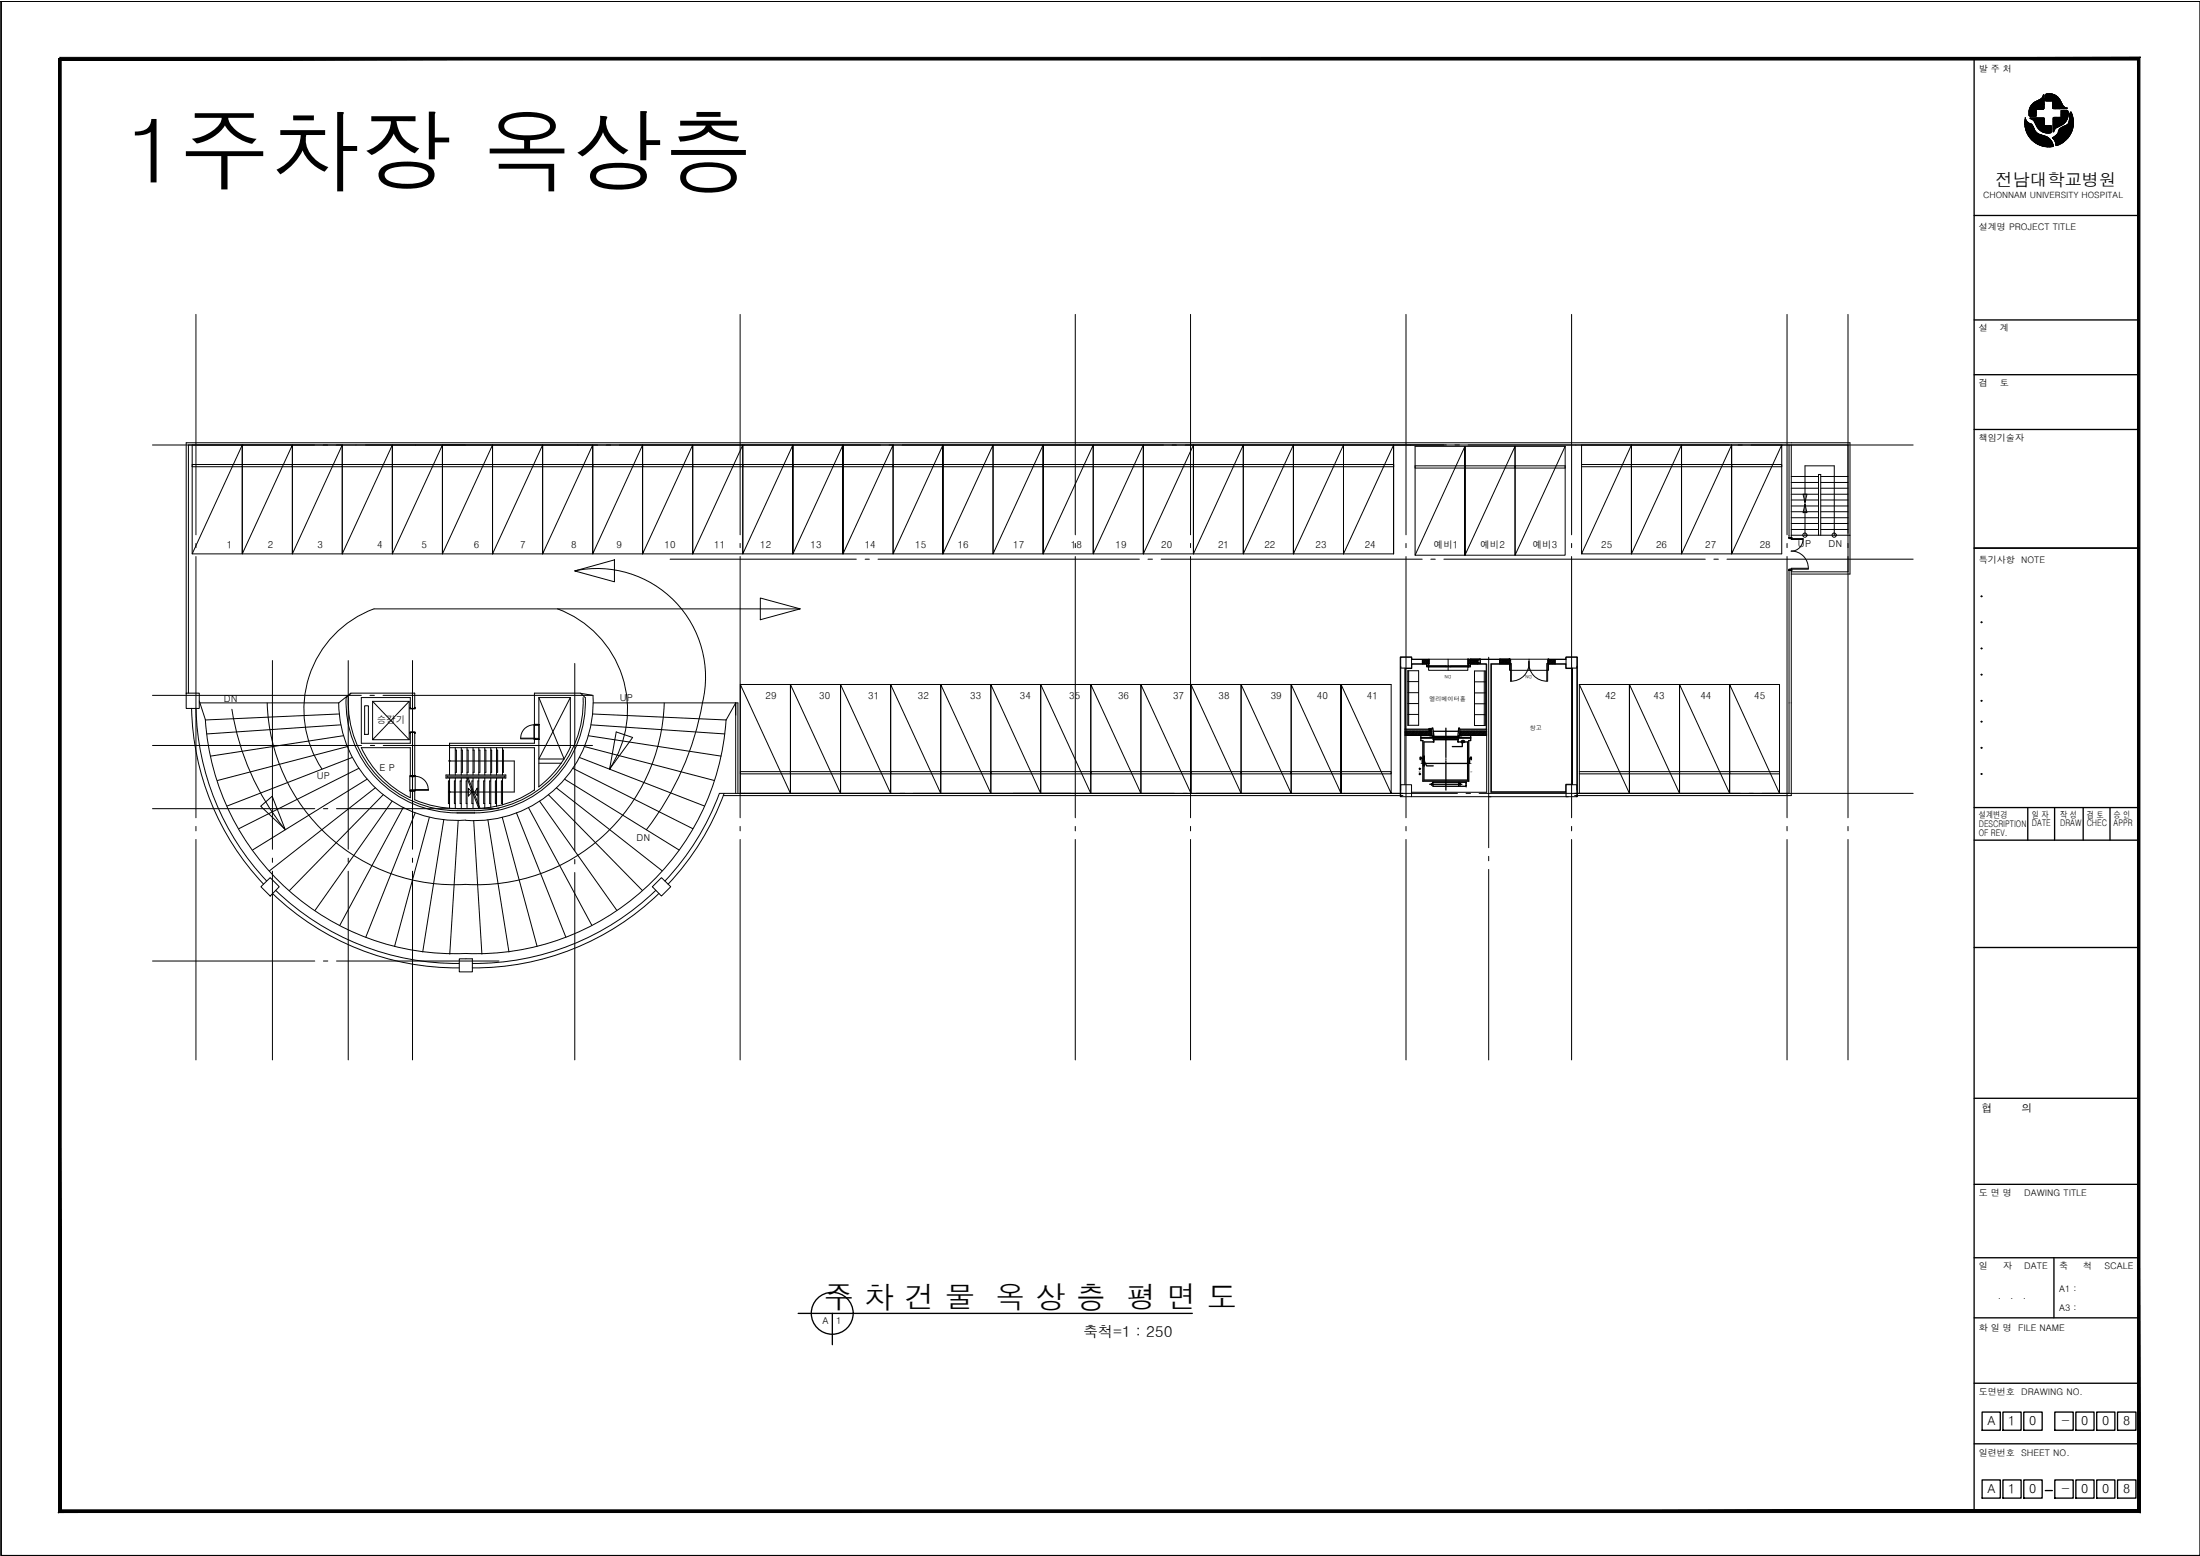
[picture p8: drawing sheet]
<svg xmlns="http://www.w3.org/2000/svg" width="420mm" height="297mm" viewBox="0 0 420 297" stroke-linecap="round" stroke-linejoin="round" font-family="sans-serif">
<g fill="none" stroke="#000" stroke-width=".19">
<path d="M341.7 84.9v17.7M342.1 84.9v17.7M342.1 99.9h5.2M342.1 98.8h5.2M342.1 97.7h5.2M342.1 96.6h5.2M342.1 95.4h5.2M342.1 94.3h5.2M342.1 93.2h5.2M342.1 92.1h5.2M342.1 91h5.2M344.3 94.3h.8l-.4 1.6z"/>
<path d="M344.7 96.3l.4 1.6h-.8zM347.7 99.9h5.2M347.7 98.8h5.2M347.7 97.7h5.2M347.7 96.6h5.2M347.7 95.4h5.2M347.7 94.3h5.2M347.7 93.2h5.2M347.7 92.1h5.2M347.7 91h5.2M71.4 116.2a20.5 20.5 0 0 0-9.9 30.6M106.5 116.2a20.5 20.5 0 0 1 9.9 30.6"/>
<path d="M109.7 109a20.7 20.7 0 0 1 24.4 25.2M342.1 109.6h11.2v-25.1h-317.7v47.8M342.1 102.2h11.2M342.1 101.1h5.2M344.7 102.2v-13.3h5.6v13.3M347.3 102.2v-11.6h.4v11.6M347.7 101.1h5.2M352.9 101.8v-16.9h-316.9v47.4M352.9 102.2v7h-10.8M35.6 132.3h2.5v2.9h-2.5zM36.6 135.2a50.4 50.4 0 0 0 13.7 33.6M37.4 135.2a49.6 49.6 0 0 0 13.5 33"/>
<path d="M38.1 133.8l1.1 3.6M39.2 137.4a47.8 47.8 0 0 0 49.7 44.6 47.8 47.8 0 0 0 49.8-44.6M44.3 135.4a48.9 48.9 0 0 0 10.1 23M51 134.2a35.8 35.8 0 0 0 37.9 34.6 35.8 35.8 0 0 0 38-34.6M64.7 134.2a22.6 22.6 0 0 0 24.3 22.4M66.1 133.2a21.2 21.2 0 0 0 21.2 22 25.4 25.4 0 0 0 11-1.5 21.2 21.2 0 0 0 13.5-20.5l-.9-.8 2.3 .3a22.7 22.7 0 0 1-24.2 23.9M66.5 133.2a20.8 20.8 0 0 0 20.8 21.6 25 25 0 0 0 10.9-1.5 20.8 20.8 0 0 0 13.2-20.1M67 132.3h12.2v2.9h-.8v-2h-9.4v8.7h9.4v-2.1h.8v8.3h-.8v-5.4h-9.4a20 20 0 0 0 9.3 9.6M67 132.4l-.8 .8M102.9 133.2h6v9.5a20 20 0 0 1-6 7.5zM110.9 132.3h-8.8v9.6h-16.2v.8h16.2v8.2M117.7 139.7l3.1 1.1-4.4 6z"/>
<path d="M134.2 134.2a55.4 55.4 0 0 1-10.8 24.2M138.7 137.4l1.8-3.2h.4v17.3M140.5 136.5v15M271.7 125.9v.8M282.2 125.9v.8M288.3 125.9v.8M295.7 125.9v.8M54.4 158.2l-4.6-4.3 2.2-1.9 2.5 6.4M78.4 151h.8M79.2 152.7a20 20 0 0 0 8.1 1.6M79.2 151h-.8v1.3M79.2 151v1.7"/>
<path d="M87.3 154.4h3.3M102 150.8a20 20 0 0 1-11.4 3.5M102.9 144.9h4.8M102.9 145.7h4.3M138.1 151.9h129.8M138.3 151.5a50.8 50.8 0 0 1-10.7 17.3M256.8 151.5l-119.4-.1a49.9 49.9 0 0 1-10.4 16.8M300.7 151.5h41v-42.6h.4v43h-41.4M49.8 169.3l1.8-1.8 1.7 1.8-1.7 1.8zM52 170.6a50.8 50.8 0 0 0 35.7 14.2M52.6 170a49.9 49.9 0 0 0 35.1 13.9M124.6 169.3l1.7-1.8 1.8 1.8-1.8 1.8z"/>
<path d="M125.2 170a49.9 49.9 0 0 1-35 13.9M125.8 170.6a50.8 50.8 0 0 1-35.6 14.2M87.7 183h2.5v2.5h-2.5z"/>
<circle cx="344.7" cy="102.2" r=".4"/>
<circle cx="350.3" cy="102.2" r=".4"/>
</g>
<!-- layer: 0 -->
<g fill="none" stroke="#000" stroke-width=".19">
<path d="M38.1 134.2h26.5M64.8 136.3l-25.6 1.1M65.1 138.4l-25.6 1.7M67 132.3l-2.3 1.9M69.6 134.7h.8v5.5h-.8zM71.2 133.9h6.9l-6.9 7.3h6.9M71.2 133.9l6.9 7.3M71.2 133.9v7.3M78.1 133.9v7.3M78.3 139.7h1v.3l-.1-.2h-.8l-.1 .2zM78.3 135l.1 .2h.8l.1-.2v.3h-1zM102.9 133.2l4.8 11.7"/>
<path d="M108.9 133.2l-6 11.7M112.9 138.4l25.5 1.7M113.2 136.3l25.5 1.1M113.3 134.2h27.2M272.8 126.7v1.3h7.5v-1.3M272.8 125.8h7.5M276.6 125.8v2.2M288.3 126.7v1.3h7.4v-1.3M288.3 125.8h7.4M292 125.8v2.2M65.6 140.4l-25.4 3.9M66.3 142.5l-24.8 6.5"/>
<path d="M67.3 144.6l-23.9 9.3M68.5 146.7l-22.9 11.5M70.1 148.7l-21.8 13.5M71.7 150.4l-20.2 15.8M73.2 151.7l-17.9 18.3M74.9 152.9l-14.7 20.9M77 154.2l-12.1 22.4M79.3 155.2l-9.4 23.7M82 156l-6.6 24.7M84.8 156.5l-4.1 25.2M85.2 147.9h11.4v.6h-11.4zM85.4 148.2h11v.2h-11z"/>
<path d="M85.9 141.9v6M85.9 148.5v5.7M85.9 145.3h12.3v5.9h-12.3M85.9 149.1h-.3v4.3h.3M87 142.7v5.2M87 148.5v5.9M87 143.2h.2v4.2h-.2M87 149.1h-.2v4.3h.2M87.5 156.7l-1.6 25.4M88.1 142.7v5.2M88.1 148.5v5.9M88.1 143.2h.2v4.2h-.2"/>
<path d="M88.1 149.1h-.2v4.3h.2M89.2 143.2h.2v4.2h-.2M89.2 142.7v5.2M89.2 149.1h-.2v4.3h.2M89.4 148.5l2.3 5.7M90.1 151.2l-.6-.7v1.5l.6-.8M90.3 142.7v5.2M90.3 148.5v5.9M90.3 143.2h.3v4.2h-.3M90.3 149.1h-.2v4.3h.2M90.5 156.7l1.5 25.4M91.1 150.4v1.5l-.4-.7z"/>
<path d="M91.4 142.7v5.2M91.4 148.5v5.9M91.4 143.2h.3v4.2h-.3M91.4 154.3l-2.2-5.8v5.9M91.4 149.1h-.1v4.3h.1M92.6 142.7v5.2M92.6 148.5v5.8M92.6 143.2h.2v4.2h-.2M92.6 149.1h-.2v4.3h.2M93.2 156.5l4 25.2M93.7 142.7v5.2M93.7 148.5v5.6"/>
<path d="M93.7 143.2h.2v4.2h-.2M93.7 149.1h-.2v4.3h.2M94.8 142.7v5.2M94.8 148.5v5.5M94.8 143.2h.2v4.2h-.2M94.8 149.1h-.2v4.3h.2M95.9 156l6.7 24.7M96 142.7v5.2M96 148.5v5.2M96 143.2h.1v4.2h-.1M96 149.1h-.2v4.3h.2M98.6 155.2l9.5 23.7"/>
<path d="M100.9 154.2l12.1 22.4M103 152.9l14.8 20.9M104.7 151.7l18 18.3M106.3 150.4l20.1 15.8M107.8 148.7l21.9 13.5M109.4 146.7l22.9 11.5M110.7 144.6l23.8 9.3M111.6 142.5l24.8 6.5M112.4 140.4l25.3 3.9"/>
<circle cx="85.8" cy="145.3" r=".11"/>
<circle cx="85.8" cy="151.2" r=".11"/>
</g>
<!-- layer: (  -->
<g fill="none" stroke="#000" stroke-width=".19">
<path d="M36.7 89.1h19.1v-.4v.4h66.9v-.4v.4h9.6M36.7 88.7h76.5v.4M46.3 84.9l-9.6 20.8h9.6M46.3 84.9v20.8l9.5-20.8v20.8l9.6-20.8M46.3 84.9v20.8h19.1v-20.8M55.8 84.9v20.8M65.4 84.9h-28.7v20.8M69.8 84.9h205.9M74.9 84.9l-9.5 20.8h28.7M74.9 84.9v20.8l9.6-20.8v20.8l9.6-20.8M74.9 84.9v19.9M84.5 84.9v20.8"/>
<path d="M94.1 84.9v20.8v-20.8M94.1 88.7v.4v-.4M103.6 84.9l-9.5 20.8h9.5M103.6 84.9v20.8l9.6-20.8v20.8l9.5-20.8M103.6 84.9v20.8M113.2 88.7h19.1M113.2 84.9v20.8M132.3 84.9v20.8l9.6-20.8v20.8l9.5-20.8M132.3 88.7h9.6v.4h-9.6zM141.9 89.1h19.1v-.4v.4h9.6M141.9 88.7h28.7v.4M141.9 84.9v20.8"/>
<path d="M151.4 84.9v20.8v-20.8M151.4 88.7v.4v-.4M161 84.9l-9.6 20.8h9.6M170.6 89.1h9.5v-.4v.4h47.8v-.4v.4h9.5M170.6 88.7h47.8v.4v-.4h19v.4M170.6 84.9v20.8M180.1 84.9l-9.5 20.8v-20.8l-9.6 20.8v-20.8v20.8M189.7 84.9v20.8M199.2 84.9l-9.5 20.8h9.5M199.2 88.7v.4v-.4M208.8 84.9v20.8M218.4 84.9l-9.6 20.8v-20.8l-9.6 20.8v-20.8v20.8"/>
<path d="M218.4 84.9v20.8v-20.8M227.9 84.9l-9.5 20.8h9.5M237.4 89.1h19.2v-.4v.4h9.5M237.4 88.7h28.7v.4M237.4 84.9v20.8M247 84.9l-9.6 20.8v-20.8l-9.5 20.8v-20.8v20.8M247 84.9v20.8v-20.8M256.6 84.9l-9.6 20.8h9.6M266.1 84.9v20.8v-20.8l-9.5 20.8v-20.8v20.8M266.1 88.7v.4M270.3 89.4h9.5v-.5v.5h9.5M270.3 88.9h19v.5"/>
<path d="M279.8 85.2l-9.5 20.8h9.5M289.3 88.9h9.6v.5h-9.6M289.3 85.2v20.8M298.9 85.2l-9.6 20.8v-20.8l-9.5 20.8v-20.8v20.8M298.9 85.2v20.8h-19.1M298.9 85.2h-28.6v20.8M302 89.1h9.6v-.4v.4h9.5M302 88.7h19.1v.4M311.6 84.9l-9.6 20.8h9.6M321.1 88.7h19.2v.4h-9.6v-.4v.4h-9.6M321.1 84.9v20.8M330.7 84.9l-9.6 20.8v-20.8l-9.5 20.8v-20.8v20.8"/>
<path d="M340.3 84.9h-38.3v20.8M103.6 105.7h19.1M122.7 105.7v-20.8v20.8l9.6-20.8v20.8M122.7 105.7h9.6M132.3 105.7h19.1M161 105.7h19.1v-20.8v20.8l9.6-20.8v20.8h-9.6M199.2 105.7h19.2M227.9 105.7h19.1M256.6 105.7h9.5M311.6 105.7h19.1v-20.8v20.8l9.6-20.8v20.8h-9.6M141.4 130.7h19.1M151 130.7v20.8"/>
<path d="M160.5 130.7v20.8l-9.5-20.8v20.8M160.5 130.7h9.6M160.5 130.7l9.6 20.8M160.5 130.7v20.8M170.1 130.7h28.7M170.1 130.7v20.8M179.7 130.7v20.8M189.2 130.7v20.8M198.8 130.7v20.8l-9.6-20.8v20.8h-9.5M198.8 130.7h9.5M198.8 130.7l9.5 20.8M198.8 130.7v20.8"/>
<path d="M208.3 130.7h19.2M208.3 130.7v20.8M217.9 130.7v20.8M227.5 130.7l9.5 20.8h-9.5M227.5 130.7h9.5M227.5 130.7v20.8M237 130.7h19.1M237 130.7v20.8M246.6 130.7v20.8h-9.6M256.1 130.7v20.8l-9.5-20.8v20.8l-9.6-20.8v20.8M256.1 130.7v20.8v-20.8h9.6v20.8zM301.6 130.7h9.6"/>
<path d="M301.6 130.7v20.8h38.3M301.6 130.7l9.6 20.8M311.2 130.7h28.7v20.8M311.2 130.7v20.8M320.8 130.7v20.8M330.3 130.7v20.8M141.4 147.3h9.6v.4h-9.6zM151 151.5l-9.6-20.8v20.8h38.3M151 147.7h19.1M151 147.3h19.1M160.5 147.7v-.4v.4M170.1 151.5v-20.8l9.6 20.8"/>
<path d="M170.1 147.3h9.6v.4h-9.6zM179.7 151.5v-20.8l9.5 20.8M179.7 147.7h9.5M179.7 147.3h9.5M189.2 147.3h19.1v.4v-.4h19.2v.4h-38.3zM189.2 151.5h19.1M208.3 151.5v-20.8l9.6 20.8M208.3 151.5h9.6v-20.8l9.6 20.8M217.9 151.5h9.6M227.5 147.7h9.5M227.5 147.3h9.5M256.1 147.3h-9.5v.4h-9.6v-.4h9.6v.4h9.5"/>
<path d="M256.1 147.3v.4h9.6v-.4h-9.6v.4M256.1 147.3v.4M256.8 151.5h11.1M301.6 147.7h9.6M301.6 147.3h9.6M311.2 151.5v-20.8l9.6 20.8M311.2 147.3h9.6v.4h-9.6zM320.8 151.5v-20.8l9.5 20.8M320.8 147.7h9.5M320.8 147.3h9.5M330.3 151.5v-20.8l9.6 20.8M339.9 147.3h-9.6v.4h9.6"/>
</g>
<!-- layer: Ĳ  -->
<path d="M71.5 116.2h81.3M109.8 109l7.5-2.1v4.2zM145.2 114.2l7.6 2-7.6 2.1zM273.5 139.1l-.1 .1M278.7 139.1l.1 .1" fill="none" stroke="#000" stroke-width=".19"/>
<g fill="none" stroke="#000" stroke-width=".19">
<path d="M341.6 108.9h.3h-.3M342.1 105.2a3.3 3.3 0 0 1 3.3 3.4M344.3 102.8a2.26 2.26 0 0 1-2.2 2.4M344.4 102.8h-2.7l-.1-.2h.6l-.1 .4h2.3M345.4 108.7h-3.7l-.1 .2M345.4 108.5h-3.3l.1 .4h-.3h.3M102 138.4a2.52 2.52 0 0 0-2.6 2.6h2.6v-2.6M102 138.3h1v.1l-.8 .1zM102.1 138.3h.8M103 138.4v2.6M272.5 126.7h.4v.4h-.4zM272.5 127.1h.4v.2h-.4z"/>
<path d="M272.9 127.1h3.3M272.9 127.3h3.3M272.9 127.2h3.3M276.2 127.1h.4v.2h-.4zM276.6 127.1h.1M276.6 127.1h.5v.2h-.5zM277.1 127.1h3.3M277.1 127.3h3.3M277.1 127.2h3.3M280.4 126.7h.4v.4h-.4zM280.4 127.1h.4v.2h-.4zM288.3 125.8l.2 .2-.1 .9h-.1z"/>
<path d="M288.5 130a3.4 3.4 0 0 0 3.5-3.7 3.4 3.4 0 0 0 3.5 3.7M288.5 130v-3.4h.1v3.4M295.4 130v-3.4h.2v3.4M295.7 125.8v1.1l-.1-.3zM78.3 148.1h1v.1l-.9 .1zM78.3 150.9l.8-.1 .2 .2h-1zM78.3 148.2v2.7M79.3 148.2a2.52 2.52 0 0 1 2.5 2.6M79.3 150.7h2.5M79.3 148.2v2.7h2.5M99.4 140.9h2.6M102 141h.8l.2 .2h-1z"/>
<path d="M102.1 141.2h.8"/>
</g>
<path d="M140.5 134.2v2.3" fill="none" stroke="#000" stroke-width=".25"/>
<!-- layer: CEN -->
<g fill="none" stroke="#000" stroke-width=".19">
<path d="M37.4 60v42.1M141.4 60v42.1M205.4 60v42.1M227.4 60v42.1M268.5 60v42.1M300.1 60v42.1M341.3 60v42.1M352.9 60v42.1M29.1 84.9h31M61.7 84.9h.9M64.2 84.9h49.9M115.8 84.9h.8"/>
<path d="M118.3 84.9h49.8M169.8 84.9h.8M172.3 84.9h49.9M223.9 84.9h.8M226.4 84.9h49.8M277.9 84.9h.8M280.4 84.9h49.8M331.9 84.9h.8M334.4 84.9h31M37.4 103.7v.8M37.4 106.2v49.9M128 106.8h35.5"/>
<path d="M141.4 103.7v.8M141.4 106.2v49.9M165.2 106.8h.8M167.7 106.8h49.9M205.4 103.7v.8M205.4 106.2v49.9M219.2 106.8h.9M221.7 106.8h49.9M227.4 103.7v.8M227.4 106.2v49.9M268.5 103.7v.8M268.5 106.2v49.9"/>
<path d="M273.3 106.8h.8M275.8 106.8h49.9M300.1 103.7v.8M300.1 106.2v49.9M327.3 106.8h.9M329.8 106.8h35.6M341.3 103.7v.8M341.3 106.2v49.9M352.9 103.7v.8M352.9 106.2v49.9M29.1 132.7h39.9M52 126.1v36"/>
<path d="M66.5 126.1v36M70.7 132.7h.8M73.2 132.7h39.8M78.8 126.1v36M109.8 126.6v35.8M284.3 125.5v36.3M29.1 142.3h39.9M29.1 154.4h31M37.4 157.8v.8M61.8 154.4h.8M64.3 154.4h31M70.7 142.3h.8"/>
<path d="M73.2 142.3h40M141.4 157.8v.8M141.4 151.5h28.9M171.9 151.5h.9M174.4 151.5h49.9M205.4 157.8v.8M226 151.5h.8M227.4 157.8v.8M228.5 151.5h49.8M268.5 157.8v.8M280 151.5h.8M282.5 151.5h49.9"/>
<path d="M300.1 157.8v.8M334.1 151.5h.8M336.6 151.5h28.8M341.3 157.8v.8M352.9 157.8v.8M37.4 160.3v42M52 163.8v.8M52 166.3v36M66.5 163.8v.8M66.5 166.3v36M78.8 163.8v.8M78.8 166.3v36"/>
<path d="M109.8 164.1v.8M109.8 166.6v35.7M141.4 160.3v42M205.4 160.3v42M227.4 160.3v42M268.5 160.3v42M284.3 163.5v.8M284.3 166v36.3M300.1 160.3v42M341.3 160.3v42M352.9 160.3v42M29.1 183.5h31"/>
<path d="M61.8 183.5h.8M64.3 183.5h31"/>
</g>
<!-- layer: ĺt -->
<g fill="none" stroke="#000" stroke-width=".25">
<path d="M388.1 19.9l.9 1M388.2 19.9l1 1M388.2 19.9l.9 1M388.2 19.8l1.1 1.1M388.3 19.8l1.1 1.1M388.3 19.8l1 1.1M388.3 19.7l1.2 1.2M388.4 19.7l1.2 1.2M388.5 19.6l1.3 1.3M388.5 19.5l1.3 1.4M388.6 19.5l1.3 1.4M388.6 19.5l1.4 1.4"/>
<path d="M388.7 19.5l1.4 1.4-1.4-1.4M388.7 19.5l1.4 1.4M388.8 19.4l1.4 1.5-1.4-1.5M388.8 19.4l1.5 1.4M388.9 19.4l1.4 1.4-1.4-1.4M389 19.3l1.4 1.3M389.1 19.3l1.3 1.2M389.1 19.2l1.3 1.3M389.2 19.2l1.2 1.2M389.2 19.2l1.2 1.1M389.3 19.2l1.1 1.1-1.1-1.1M389.4 19.1l1 .9"/>
<path d="M389.5 19l.9 .9M389.6 19l.8 .8M389.8 18.9l.6 .6M389.8 18.9l.6 .5M389.8 18.9l.6 .4M390 18.7l.4 .4M390.1 18.7l.3 .3M390.1 18.6l.3 .3M390.1 18.4l.3 .3-.3-.2M390.2 18.3l.2 .1M390.2 18.2l.2 .1M390.3 18.2l.1 .1"/>
<path d="M390.3 18.1l.1 .1M390.3 18.1h.1M390.4 19.9l-.9-.8 .9 .9M390.4 19.7l-.8-.7 .8 .7M390.4 19.2l-.5-.4 .5 .5M390.4 19.2l-.5-.4 .5 .4M390.4 19l-.4-.3 .4 .3M390.4 18.8l-.3-.2 .3 .2M390.4 19.5l-.7-.5 .7 .6M390.4 18.5l-.2-.1 .2 .2M390.7 18.4l.5-.5-.5 .6M390.7 18.8l.9-.9-.9 1"/>
<path d="M390.8 19.2l1.2-1.2-1.1 1.2M390.9 17.9l-.2 .2M391 17.9l-.3 .3M391 17.9l-.3 .4M391.1 17.9l-.4 .4M391.1 19.2l1.2-1.1-1.1 1.1M391.2 17.9l-.5 .5M391.3 17.9l-.6 .6M391.4 17.9l-.7 .7M391.5 17.9l-.8 .8M391.5 17.9l-.8 .9M391.7 17.9l-1 1.1"/>
<path d="M391.8 17.9l-1.1 1.1M391.9 18l-1.2 1.1M392 18l-1.3 1.2M392 19.9l1.1-1.2-1.1 1.2M392 19.2l.9-.8-.9 .9M392.1 18l-1.2 1.2M392.1 18.1l-1.2 1.1M392.2 18.1l-1.2 1.1M392.4 18.1l-1.1 1.1M392.4 18.2l-1 1M392.5 18.2l-1.1 1M392.5 18.2l-1 1"/>
<path d="M392.6 18.2l-1 1 1-.9M392.6 18.3l-.9 .9M392.7 18.3l-.9 .9M392.7 18.4l-.9 .8M392.8 18.4l-.9 .8M392.8 18.4l-.8 .8M392.9 18.5l-.9 1M392.9 18.5l-.9 .9M393 18.5l-1 1M393 18.6l-1 1M393.1 18.6l-1.1 1.1M393.1 18.7l-1.1 1.1"/>
<path d="M393.2 18.8l-1.2 1.2M393.3 18.9l-1.3 1.2M393.3 18.9l-1.3 1.3M393.4 19l-1.4 1.3M393.4 19.2l-1.4 1.4M393.5 19.2l-1.5 1.5M393.5 19.3l-1.4 1.4 1.4-1.3M393.6 19.4l-1.4 1.3M393.6 19.5l-1.3 1.2 1.3-1.2M393.6 19.5l-1.2 1.2M393.7 19.5l-1.2 1.2M393.7 19.6l-1.1 1.1"/>
<path d="M393.7 19.7l-1.1 1M393.7 19.8l-.9 .9M393.7 19.7l-1 1M393.8 19.9l-.8 .8M386.7 23.7l.5-.4-.5 .5M386.7 23.6l.4-.4-.4 .5M386.7 23.3l.3-.2-.3 .3M386.8 24.2l.6-.7-.6 .7M386.8 22.9h.1M386.8 22.7v.1M386.8 22.6h.1M386.8 22.8h.1"/>
<path d="M386.9 24.6l1-.9-1 1M386.9 22.9l-.1 .2M386.9 24.8l1.1-1-1 1.1M386.9 23l-.2 .2M386.9 22.9l-.2 .2M387 25l1.1-1.1-1.1 1.1M387 23.1l-.3 .3M387.1 23.2l-.4 .3M387.1 23.1l-.4 .4M387.1 23.3l-.4 .4M387.2 23.4l-.5 .4M387.3 23.4l-.5 .5"/>
<path d="M387.3 23.4l-.5 .6M387.4 23.4l-.6 .7M387.4 23.5l-.6 .6M387.5 23.5l-.7 .7M387.5 23.6l-.7 .7M387.5 21.6l.6 .6M387.5 21.7l.5 .5M387.5 21.7l.4 .5M387.5 21.8l.4 .4M387.5 22l.3 .2M387.5 22l.2 .2M387.5 22l.1 .2"/>
<path d="M387.5 21.5l.7 .7M387.5 21.2l1.1 1M387.5 21.2l1 1M387.5 21.3l.9 .9M387.5 21.4l.7 .8M387.6 26.1l1.1-1.1-1.1 1.1M387.6 23.6l-.8 .8M387.6 21l1.1 1.2M387.6 21.1l1.1 1.1M387.6 20.8l1.2 1.2M387.6 20.9l1.2 1.2-1.2-1.2M387.6 23.6l-.8 .9"/>
<path d="M387.6 20.6l1.2 1.2M387.6 20.7l1.2 1.2M387.7 26.2l1.1-1-1.1 1.1M387.7 23.7l-.9 .8M387.7 20.6l1.1 1.1M387.7 22.5h.1M387.7 22.6l.2-.1-.1 .1M387.7 20.5l1.1 1.1M387.8 23.7l-1 .9M387.8 20.4l1 1M387.8 20.3l1 1.1M387.9 26.5l1.1-1.1-1.1 1.2"/>
<path d="M387.9 22.5l-.1 .1 .2-.1M387.9 20.2l.9 1M387.9 23.7l-1 1.1 1.1-1.1M387.9 23.7l-1 1.1M387.9 20.1l.9 .9M387.9 20.2l.9 .9M388 20.1l.8 .8M388 20l.9 .9M388.1 22.5l-.2 .2M388.1 23.8l-1.1 1.1M388.1 22.5l-.1 .2M388.2 24l-1.1 1.2"/>
<path d="M388.2 23.9l-1.2 1.2M388.2 24.2l-1.1 1.1M388.2 24.1l-1.1 1.2M388.2 24.1l-1.1 1.1M388.3 22.5l-.3 .2M388.3 24.2l-1.2 1.1 1.2-1.1M388.3 24.2l-1.2 1.2M388.3 22.5l-.2 .3M388.3 24.3l-1.1 1.2M388.3 22.2l-.8-.9 .9 .9M388.4 24.4l-1.2 1.2 1.2-1.2M388.4 22.5l-.2 .3"/>
<path d="M388.4 24.4l-1.2 1.1M388.4 24.5l-1.1 1.2 1.2-1.1M388.4 24.5l-1.1 1.1M388.5 22.5l-.3 .3M388.5 24.7l-1.1 1.1 1.1-1M388.5 24.7l-1.1 1.1M388.5 24.6l-1.1 1.2M388.5 24.8l-1.1 1.1M388.6 24.8l-1.1 1.2M388.6 23.3l.8-.8-.8 .8M388.6 24.9l-1.1 1.2M388.6 22.5l-.3 .4"/>
<path d="M388.7 25l-1.1 1.1 1.1-1M388.7 22.5l-.4 .4M388.7 22.5l-.3 .4M388.8 22.5l-.4 .5M388.8 22.2l-1.2-1.3 1.2 1.3M388.8 21.2l-.9-.9 .9 1M388.8 21.5l-1-1.1 1 1.1M388.8 21.7l-1.1-1.1 1.1 1.2M388.8 25.2l-1.1 1.1 1.1-1M388.9 25.3l-1.1 1.1 1.1-1.1M388.9 25.3l-1.1 1.1M388.9 22.5l-.5 .5"/>
<path d="M389 20.9l-.9-.9 .9 .9M389 22.5l-.5 .6 .5-.6M389 24l1.4-1.4-1.4 1.4M389 25.3l-1.1 1.2M389 27.4l1.4-1.4-1.4 1.4M389 25.4l-1.1 1.1M389 22.5l-.5 .6M389.1 22.5l-.6 .6 .6-.6M389.1 24.2l1.3-1.4-1.3 1.4M389.1 25.5l-1.1 1.1M389.2 25.5l-1.2 1.2M389.2 20.9l-1-1.1 1.1 1.1"/>
<path d="M389.2 25.6l-1.1 1.1 1.2-1.1M389.2 22.5l-.7 .7M389.3 25.6l-1.2 1.1M389.3 22.5l-.7 .7M389.3 25.6l-1.1 1.2M389.4 25.6l-1.2 1.2M389.5 25.7l-1.3 1.2M389.5 22.5l-.9 .9M389.5 25.7l-1.2 1.2 1.3-1.2M389.6 22.5l-.9 .9M389.6 25.7l-1.2 1.3 1.3-1.3M389.6 22.5l-.9 1"/>
<path d="M389.7 20.9l-1.2-1.3 1.2 1.3M389.7 27.8l1.5-1.5-1.4 1.5M389.7 25.8l-1.2 1.2 1.3-1.2M389.7 22.5l-1 1M389.8 22.5l-1.1 1.1 1.1-1.1M389.8 27.8l1.4-1.4-1.4 1.4M389.8 25.8l-1.3 1.3M389.8 25.8l-1.2 1.3 1.3-1.3M389.9 22.5l-1.1 1.2M389.9 27.8l1.4-1.4-1.3 1.4M389.9 25.8l-1.3 1.4M390 25.9l-1.3 1.3"/>
<path d="M390 22.5l-1.2 1.2M390.1 27.8l1.3-1.3-1.3 1.3M390.1 25.9l-1.4 1.3M390.1 25.9l-1.4 1.3 1.4-1.3M390.1 25.2l1.1-1.2-1.1 1.2M390.1 22.5l-1.3 1.3M390.2 25.9l-1.4 1.4M390.2 22.5l-1.3 1.4M390.3 27.9l1.2-1.2-1.2 1.2M390.3 25.9l-1.4 1.5M390.3 22.5l-1.4 1.4M390.4 20.1l-1.1-1 1.1 1.1"/>
<path d="M390.4 20.7l-1.4-1.4 1.3 1.4M390.4 25.3l1.2-1.3-1.2 1.3M390.4 22.5l-1.5 1.4M390.4 26l-1.4 1.4M390.4 23.3l-1.1 1.2 1.1-1.2M390.4 23.4l-1.1 1.2 1.1-1.1M390.4 23.5l-1 1.2M390.4 23.8l-.9 1 .9-1M390.4 23.9l-.8 .9 .8-.8M390.4 23.1l-1.2 1.3 1.2-1.3M390.4 23.7l-1 1M390.4 22.8l-1.4 1.4"/>
<path d="M390.4 23l-1.3 1.3M390.4 23.2l-1.2 1.3M390.4 23.4l-1.1 1.1M390.4 23.7l-.9 1M390.4 23.9l-.8 .9M390.4 22.9l-1.3 1.4M390.4 22.7l-1.4 1.4M390.4 22.6l-1.4 1.5M390.5 24l-.9 .9M390.5 28l1.2-1.2-1.1 1.2M390.5 26l-1.4 1.5M390.6 24l-.9 .9 .9-.9"/>
<path d="M390.6 26l-1.5 1.5M390.6 26l-1.4 1.5 1.5-1.4M390.7 24l-.9 1 .9-1M390.7 26.1l-1.5 1.4M390.7 24l-.9 1M390.7 26.1l-1.4 1.4M390.8 26.1l-1.5 1.5 1.5-1.5M390.9 26.1l-1.5 1.5M390.9 24l-1.1 1M390.9 24l-1 1.1M390.9 26.2l-1.4 1.4M391 26.2l-1.4 1.5 1.4-1.5"/>
<path d="M391 24l-1 1.1M391.1 26.2l-1.5 1.5M391.1 26.3l-1.5 1.4M391.1 26.3l-1.4 1.4M391.1 24l-1.1 1.1M391.1 25.4l.7-.7-.6 .7M391.2 24l-1.1 1.1M391.2 26.4l-1.3 1.4 1.4-1.4M391.2 28l.8-.7-.7 .7M391.3 24l-1.1 1.2M391.4 24l-1.2 1.2 1.2-1.2M391.4 28l.6-.6-.6 .6"/>
<path d="M391.4 26.5l-1.4 1.3M391.5 24l-1.2 1.2M391.5 26.6l-1.4 1.3M391.5 26.6l-1.3 1.3M391.5 24l-1.2 1.3M391.6 26.7l-1.2 1.2M391.6 26.7l-1.2 1.2 1.2-1.1M391.7 24l-1.3 1.3M391.7 26.9l-1.1 1.1M391.8 25.1l-.3 .2M391.8 24l-1.3 1.3M391.8 24.1l-1.2 1.2"/>
<path d="M391.8 24.2l-1.2 1.1M391.8 24.2l-1.1 1.1M391.8 26.9l-1.1 1.1M391.8 28l.3-.3-.3 .3M391.8 27l-1.1 1M391.8 25.2l-.2 .1M391.8 25.2l-.1 .1M391.8 24.8l-.6 .6 .6-.5M391.8 24.9l-.5 .5M391.8 25l-.4 .4M391.8 24.4l-1 .9M391.8 24.5l-.9 .8"/>
<path d="M391.8 24.5l-.9 .9M391.8 24.6l-.8 .8M391.8 24.7l-.7 .7M391.8 27l-1 1M391.8 27l-.9 1M391.8 27.1l-.9 .9M391.9 27.1l-.9 .9M391.9 27.2l-.9 .8M391.9 27.2l-.8 .8M391.9 27.2l-.7 .8M392 26.3l.6 .8M392 20l1.2-1.2-1.2 1.3"/>
<path d="M392 20.2l1.3-1.2-1.3 1.3M392 20.4l1.4-1.4-1.4 1.4M392 20.5l1.4-1.4-1.4 1.4M392 20.6l1.4-1.4-1.4 1.4M392 27.5l-.5 .5M392 26.3h.1M392 27.6l-.3 .4M392.1 27.6l-.4 .4M392.1 27.8l-.2 .2M392.1 27.9h.1M392.1 23.9l.5 .6M392.1 24l.5 .5-.5-.4"/>
<path d="M392.1 24.2l.4 .3-.4-.3M392.1 24.3l.3 .3-.3-.3M392.1 24.5l.2 .3-.2-.3M392.1 25.1v.1M392.1 24.2l.4 .4M392.1 24.4l.3 .3M392.1 24.7l.2 .1M392.1 24.8l.2 .2M392.1 22.5l1.5 1.4M392.1 23.2l1 1M392.1 23.1l1 1.1M392.1 23l1.1 1.1"/>
<path d="M392.1 22.9l1.2 1.2M392.1 22.6l1.3 1.4-1.3-1.3M392.1 23.4l.9 .8M392.1 23.5l.8 .7M392.1 23.7l.7 .6M392.1 27.8l-.1 .2M392.1 27.9h-.1M392.1 23.7l.6 .7-.6-.6M392.1 24.6l.2 .2M392.1 24.9l.1 .1M392.1 25l.1 .1M392.1 23.1l1.1 1"/>
<path d="M392.1 22.7l1.3 1.3M392.1 23.3l1 .9M392.1 23.5l.8 .8M392.1 22.5l1.4 1.4M392.2 22.5l1.4 1.4M392.2 22.5l1.5 1.4M392.3 22.4l1.4 1.5M392.3 26.1l-.3 .3M392.3 24.9l-.2-.2 .2 .2M392.3 22.4l1.4 1.4M392.4 22.4l1.4 1.4M392.5 22.4l1.4 1.4"/>
<path d="M392.5 26l-.4 .4M392.6 22.4l1.3 1.3M392.6 27.1l.1 .7M392.6 22.4l1.4 1.3M392.7 22.4l1.3 1.3M392.8 22.4l1.2 1.3M392.9 22.4l1.2 1.2-1.2-1.2M392.9 20.7l.9-.9-.9 .9M393 22.4l1.1 1.2M393 22.4l1.2 1.2M393.1 22.4l1.1 1.1M393.1 25.2l-.2 .4-.9 .7"/>
<path d="M393.1 22.4l1.2 1.1-1.1-1.1M393.3 22.4l1 1M393.4 22.4l.9 1M393.4 24l-1.3-1.2 1.2 1.3M393.4 22.4l1 1M393.4 24.5l1.1-.5-1.4 1.3M393.5 24.5l-.4 .7M393.5 22.4l.9 .9M393.5 20.7l.5-.4-.4 .4M393.6 22.4l.8 .9M393.6 24.5l-.3 .3M393.7 22.4l.8 .8-.9-.8"/>
<path d="M393.7 21.9l1 1-1-1M393.7 22.1l.9 1-.9-1M393.7 21.1l1.2 1.3-1.2-1.2M393.7 21.5l1.1 1.2M393.7 22.3l.8 .9M393.7 22.2l.8 .9M393.7 22l.9 1M393.7 21.8l1 1.1M393.7 21.7l1 1.1-1-1M393.7 21.6l1.1 1.2M393.7 21.6l1.1 1.1M393.7 21.4l1.1 1.2"/>
<path d="M393.7 21.4l1.1 1.1M393.7 21.3l1.1 1.2M393.7 21.2l1.2 1.2M393.7 21.1l1.2 1.2M393.8 24.4l-.6 .5M393.8 21.1l1.1 1.2M393.9 20.1l-.8 .6M393.9 20l-.8 .7M393.9 20.1l-.7 .6M393.9 24.3l-.7 .7M393.9 21.1l1 1M394 20.2l-.6 .5"/>
<path d="M394 20.1l-.7 .6M394 20.2l-.5 .5M394 21.1l.9 .9M394 21.1l1 .9M394.1 20.7l.2-.2-.2 .2M394.1 20.3l-.5 .4M394.1 21.1l.9 .9M394.1 20.3l-.4 .4M394.1 24.2l-1 .8 .9-.8M394.2 20.4l-.4 .3M394.3 20.4l-.3 .3M394.3 24.1l-1.2 1.1"/>
<path d="M394.3 21.1l.7 .7M394.3 20.5l-.3 .2M394.3 20.7l.2-.1-.1 .1M394.3 21.1l.7 .6M394.4 20.6l-.2 .1M394.4 20.6l-.1 .1M394.4 24.1l-1.3 1.2M394.4 21.1l.6 .6M394.5 20.6l-.2 .1M394.5 21.1l.5 .5M394.5 20.6v.1M394.6 20.6l-.1 .1"/>
<path d="M394.6 23.9l-1.5 1.5M394.7 20.7h-.1M394.7 21.1l.3 .3M394.8 20.7h.1M394.8 20.7h-.1M394.8 21.1l.1 .2M394.8 21.1l.1 .1M394.9 23.7l-1.9 1.9M394.9 26.3l-.8 .8M395 21.4l-.4-.3 .4 .4M395 21.9l-.8-.8 .8 .8M395.1 26.1l-1.2 1.1"/>
<path d="M395.1 23.6l.8-.8-3.8 3.6M395.1 23.6l-.6 .4M395.2 26l-1.5 1.3M395.2 23.1l.7-.6-.7 .6M395.3 22.5l.5-.4-.5 .5M395.3 25.9l-1.7 1.5M395.3 21.9l.3-.2-.3 .3M395.3 22l.3-.3-.3 .4M395.3 25.7l-1.8 1.8M395.4 25.6l-2 1.9M395.4 25.5l-.7 1a4.6 4.6 0 0 1-2 1.2M395.4 21.5v.1"/>
<path d="M395.4 25.5l-2.1 2.1M395.5 25.4l-2.3 2.2M395.5 21.4l-.2 .3-.2 1.9M395.5 21.4a4.6 4.6 0 0 1 .3 3.1M395.5 21.5l-.1 .2 .2-.2M395.5 25.3l-2.4 2.4M395.6 21.6l-.3 .3M395.6 25.3l-2.6 2.4M395.6 21.6l-.3 .2M395.6 25.2l-2.7 2.5M395.6 25.1l-2.8 2.7M395.7 21.9l-.4 .4"/>
<path d="M395.7 21.9l-.4 .3M395.7 21.8l-.4 .4M395.7 24.9l-3 2.9 3-2.8M395.7 22l-.4 .5M395.7 22l-.4 .4M395.7 24.8l-3 2.9M395.8 22.2l-.5 .5M395.8 24.6l-3.1 3M395.8 24.7l-3.1 2.9M395.8 24.5l-.4 1M395.8 22.3l-.5 .5M395.8 22.4l-.6 .5"/>
<path d="M395.8 22.3l-.5 .6M395.8 24.5l-3.2 3M395.8 24.6l-3.1 2.9M395.9 22.5l-.7 .7M395.9 22.4l-.7 .6M395.9 24.3l-3.3 3.1M395.9 24.5l-3.3 3M395.9 22.7l-.8 .8M395.9 22.7l-.8 .7M395.9 22.6l-.7 .7M395.9 24l-3.3 3.2M395.9 24.2l-3.3 3"/>
<path d="M395.9 24.2l-3.3 3.1 3.3-3.1M395.9 23.9l-3.3 3.2 3.3-3.2M395.9 23.1l-3.6 3.6M395.9 23.4l-3.5 3.3 3.5-3.3M395.9 23.5l-3.4 3.4 3.4-3.3M395.9 23.7l-3.4 3.2M395.9 23.7l-3.4 3.3M395.9 23.8l-3.3 3.2M395.9 24l-3.3 3.1M395.9 22.9l-3.7 3.6M395.9 23l-3.7 3.5M395.9 23.1l-3.6 3.5"/>
<path d="M395.9 23.3l-3.6 3.4M395.9 23.4l-3.5 3.4M395.9 23.5l-3.5 3.3"/>
</g>
<!-- layer: SHEET -->
<path d="M.2 .2h420v296.8h-420zM.2 .2h.1M.2 .2h420M.2 .2v296.8M420.2 .2h.1" fill="none" stroke="#000" stroke-width=".25"/>
<!-- layer: FORM -->
<g fill="none" stroke="#000" stroke-width=".25">
<path d="M11.4 11.2h397.1v277.3h-397.1zM377 11.2v277.3M377 41.1h31.5M377 71.5h31.5M377 61.1h31.5M377 82h31.5M377 104.6h31.5M377 154.2h31.5M387.3 154.2v6.2M392.4 154.2v6.2M397.8 154.2v6.2M403 154.2v6.2"/>
<path d="M377 160.4h31.5M377 180.9h31.5M377 209.7h31.5M377 226.1h31.5M377 251.6h31.5M377 240.1h31.5M392.3 240.1v11.5M377 275.6h31.5M377 264.1h31.5M378.5 269.6h3.5v3.4h-3.5zM382.5 269.6h3.5v3.4h-3.5zM386.5 269.6h3.5v3.4h-3.5z"/>
<path d="M392.4 269.6h3.5v3.4h-3.5zM396.5 269.6h3.4v3.4h-3.4zM400.4 269.6h3.5v3.4h-3.5zM404.4 269.6h3.5v3.4h-3.5zM378.5 282.5h3.5v3.5h-3.5zM382.5 282.5h3.5v3.5h-3.5zM386.5 282.5h3.5v3.5h-3.5zM390.6 284.6h1.4M392.4 282.5h3.5v3.5h-3.5zM396.5 282.5h3.4v3.5h-3.4zM400.4 282.5h3.5v3.5h-3.5zM404.4 282.5h3.5v3.5h-3.5z"/>
</g>
<!-- layer: TEXT -->
<g fill="none" stroke="#000" stroke-width=".25">
<circle cx="378.4" cy="118.8" r=".06"/>
<circle cx="378.4" cy="113.8" r=".06"/>
<circle cx="378.4" cy="133.8" r=".06"/>
<circle cx="378.4" cy="137.8" r=".06"/>
<circle cx="378.4" cy="123.8" r=".06"/>
<circle cx="378.4" cy="128.8" r=".06"/>
<circle cx="378.4" cy="147.8" r=".06"/>
<circle cx="378.4" cy="142.8" r=".06"/>
</g>
<!-- layer: 7 -->
<path d="M11.4 11v.5l397.3-.5zM11.4 11.5l397.3-.5-.5 .5zM408.7 11l-.5 .5 .5 277.2zM408.2 11.5l.5 277.2-.5-.5zM11.2 288.7h397.5l-.5-.5zM11.2 288.7l.5-.5h396.5zM11.2 11.2v277.5l.5-.5zM11.2 11.2h.5v277z" fill="#000" stroke="#000" stroke-width=".19"/>
<!-- layer: TIT -->
<g fill="none" stroke="#000" stroke-width=".25">
<path d="M152.4 250.7h75.3M159 250.7v6"/>
<circle cx="158.9" cy="250.7" r="4"/>
</g>
<!-- layer: COL -->
<path d="M267.5 125.5h2.1v2h-2.1zM267.5 127.2v23.6M268.3 127.5v22.3M269.6 125.9h2.1v.8h-2.1M299.1 125.5h2.1v2h-2.1zM299.1 125.9h-2.1v.8h2.1M300.3 127.5v22.3M301.2 127.2v23.6M267.5 149.8h2.1v2.3h-2.1zM269.6 151.2h14.3v-24.5h-1.7v-.8h4.2v.8h-1.7v24.5h14.4M269.6 152.1h29.9M299.1 149.8h2.1v2.3h-2.1z" fill="none" stroke="#000" stroke-width=".19"/>
<!-- layer: SOL -->
<g fill="none" stroke="#000" stroke-width=".19">
<path d="M268.5 139.6l-.2 .1M268.6 139.6l-.3 .3M268.8 139.6l-.5 .4M268.9 139.6l-.6 .6M269.1 139.6l-.8 .7M269.2 139.6l-.8 .8M269.4 139.6l-.9 .8M269.5 139.6l-.9 .8M269.7 139.6l-.9 .8M269.8 139.6l-.9 .8M270 139.6l-.9 .8M270.1 139.6l-.9 .8"/>
<path d="M270.2 139.6l-.8 .8M270.4 139.6l-.9 .8M270.5 139.6l-.8 .8M270.7 139.6l-.9 .8M270.8 139.6l-.8 .8M271 139.6l-.9 .8M271.1 139.6l-.8 .8M271.3 139.6l-.9 .8M271.4 139.6l-.8 .8M271.6 139.6l-.9 .8M271.7 139.6l-.8 .8M271.7 125.9v.1"/>
<path d="M271.9 139.6l-.9 .8M271.9 125.9l-.2 .2M272 139.6l-.9 .8M272 125.9l-.3 .3M272.2 125.9l-.5 .5M272.2 139.6l-.9 .8M272.3 125.9l-.6 .6M272.3 139.6l-.9 .8M272.5 125.9l-.8 .8M272.5 139.6l-.9 .8M272.6 125.9l-.8 .8M272.6 139.6l-.9 .8"/>
<path d="M272.7 139.6l-.8 .8M272.8 125.9l-.9 .8M272.9 126.2l-.5 .5M272.9 126l-.7 .7M272.9 125.9l-.8 .8M272.9 139.6l-.9 .8M272.9 126.6l-.1 .1M272.9 126.5l-.3 .2M272.9 126.3l-.4 .4M273 139.6l-.8 .8M273.2 139.6l-.9 .8M273.3 139.6l-.8 .8"/>
<path d="M273.4 139.9l-.5 .5M273.4 139.8l-.6 .6M273.4 139.6l-.8 .8M278.9 139.6h-.1M279.1 139.6l-.3 .2M279.2 139.6l-.4 .3M279.4 139.6l-.6 .5M279.5 139.6l-.7 .6M279.7 139.6l-.9 .8M279.8 139.6l-.9 .8M280 139.6l-.9 .8M280.1 139.6l-.9 .8"/>
<path d="M280.2 139.6l-.8 .8M280.4 125.9h.1M280.4 139.6l-.9 .8M280.5 139.6l-.8 .8M280.5 125.9l-.1 .2M280.7 139.6l-.9 .8M280.7 125.9l-.3 .3M280.8 139.6l-.8 .8M280.8 125.9l-.4 .5M281 125.9l-.6 .6M281 139.6l-.9 .8M281.1 139.6l-.8 .8"/>
<path d="M281.1 125.9l-.7 .7M281.3 125.9l-.9 .8M281.3 139.6l-.9 .8M281.4 139.6l-.8 .8M281.4 125.9l-.8 .8M281.6 125.9l-.9 .8M281.6 139.6l-.9 .8M281.7 139.6l-.8 .8M281.7 125.9l-.8 .8M281.9 125.9l-.9 .8M281.9 139.6l-.9 .8M282 125.9l-.8 .8"/>
<path d="M282 139.6l-.8 .8M282.2 125.9l-.9 .8M282.2 139.6l-.9 .8M282.2 126.2l-.4 .5M282.2 126.1l-.6 .6M282.2 125.9l-.7 .8M282.2 126.4l-.3 .3M282.2 126.6v.1M282.2 126.5l-.1 .2M282.3 139.6l-.9 .8M282.4 139.6l-.8 .8M282.6 139.6l-.9 .8"/>
<path d="M282.7 139.6l-.8 .8M282.9 139.6l-.9 .8M283 139.6l-.8 .8M283.2 139.6l-.9 .8M283.3 139.6l-.8 .8M283.5 139.6l-.9 .8M283.6 139.6l-.8 .8M283.8 139.6l-.9 .8M283.9 139.6l-.8 .8M283.9 140l-.4 .4M283.9 139.9l-.5 .5M283.9 139.7l-.7 .7"/>
<path d="M286.5 125.9h-.1M286.6 125.9l-.2 .2M286.8 125.9l-.4 .3M286.9 125.9l-.5 .5M287.1 125.9l-.7 .6M287.2 125.9l-.8 .8M287.4 125.9l-.9 .8M287.5 125.9l-.9 .8M287.7 125.9l-.9 .8M287.8 125.9l-.9 .8M287.9 125.9l-.8 .8M288.1 125.9l-.9 .8"/>
<path d="M288.2 125.9l-.8 .8M288.3 126.7h.1M288.3 126.3l-.5 .4M288.3 126.1l-.6 .6M288.3 126l-.8 .7M288.3 126.6l-.2 .1M288.3 126.4l-.3 .3M295.9 125.9l-.2 .1M296 125.9l-.3 .2M296.2 125.9l-.5 .4M296.3 125.9l-.6 .5M296.5 125.9l-.8 .7"/>
<path d="M296.6 125.9l-.8 .8M296.8 125.9l-.9 .8M296.9 125.9l-.8 .8M297 126.2l-.5 .5M297 126.1l-.6 .6M297 125.9l-.8 .8M297 126.6l-.1 .1M297 126.5l-.2 .2M297 126.4l-.4 .3M273.4 140.2l-.2 .2M273.4 140.1l-.3 .3M283.9 140.3l-.1 .1"/>
<path d="M283.9 140.2l-.2 .2"/>
</g>
<!-- layer: CENTER -->
<path d="M273.1 139.1v.5M276.1 139v5.6M273.1 149.7h6.1M276.1 144.9v.1M276.1 145.2v5.6" fill="none" stroke="#000" stroke-width=".25"/>
<!-- layer: car -->
<g fill="none" stroke="#000" stroke-width=".25">
<path d="M273.5 139.1l.1-.1 .3 1.6h-.3v-.2M278.7 139.1l-.1-.1-.2 1.6h.2v-.2M271 147.8h.3M271 146.8h.3M271.1 146.6l.1 .2M271.1 146.8v.1M271.1 147.8h.1M271.1 147.6v.1M271.1 147.8v.1M271.4 140.9h9.5v.5h-.4v7.7h-8.8v-7.7h-.3zM271.4 140.4v.4h9.5v-.4M273.6 149.3h5v.8h-5z"/>
<path d="M273.7 141.2h.2v.5l-.2-.2M273.7 141.6h-1.8v7.3h8.4v-7.3h-1.8M278.5 141.2l-.1 .5 .1-.2"/>
</g>
<!-- layer: 0 -->
<g fill="none" stroke="#000" stroke-width=".25">
<path d="M272.9 139.1h.4M272.9 139.1v.4h.4v-.4M273.4 139.6v.8h-.3M278.8 139.6v.8M271.6 144.8v.9M271.8 145.7h4.2M272 145.3h.1M272 145.3l.5 .9h1.2M273.4 140.3l-.3 .1M273.4 140.2h.1M273.4 140.1v.3l.2 .2M273.4 140.2v.2"/>
<path d="M276.2 145.7h4.3M278.6 150.1h1.4M278.6 149.3h1.4M278.8 140.4l-.2 .2M278.8 140.1h.1M278.8 140.3l.3 .1M278.8 140.2h.1M278.8 140.2v.2M279.1 140.4h-.3M279.2 141.8l.1-.1v.1M279.3 141.7v.8h-1.9M280 149.5v.2"/>
<path d="M280 149.8v.1M280.7 144.8v.9"/>
</g>
<path d="M271.6 145.7h.2zM280 149.9v.2zM280 149.3v.2zM280.5 145.7h.2z" fill="#000" stroke="#000" stroke-width=".19"/>
<!-- layer: CD -->
<path d="M273.7 140.6h2.4v.1h-2.4zM273.7 141.1h2.4v.1h-2.4zM276.1 140.6h2.4v.1h-2.4zM276.1 141.1h2.4v.1h-2.4z" fill="none" stroke="#000" stroke-width=".25"/>
<!-- layer: COB -->
<path d="M271.7 145.3h.4M271.8 144.4h.2v1.8h-.2zM272 146.2h.1M272 144.3v1.9M279.1 141.7h.6M279.1 141.4h.6v.3h-.6zM279.4 141.3v.5" fill="none" stroke="#000" stroke-width=".25"/>
<!-- layer: RAIL_18K -->
<path d="M271.2 144.6v.4M271.3 144.6v.1M271.3 144.8h.1M271.4 144.7h.1M271.4 144.8h-.1v.2M271.4 144.7l.2 .1h-.2M280.8 144.7h-.1l.1 .1M280.8 144.8h.2v.2M280.8 144.7h.1M280.8 144.8h.2M281 144.6v.1M281 144.6v.4" fill="none" stroke="#000" stroke-width=".25"/>
<!-- layer: RAIL_13K -->
<path d="M273.4 149.7v-.2v.4l.2-.1-.1-.1M273.4 149.7h.1M278.6 149.7l.3-.2v.4zM278.8 149.7h.1" fill="none" stroke="#000" stroke-width=".25"/>
<!-- layer: COL -->
<path d="M273.7 139.6h4.9" fill="none" stroke="#000" stroke-width=".25"/>
<!-- layer: WAL -->
<path d="M268.3 139.6h5.1M271.7 125.9h1.2v.8h-1.2M278.8 139.6h5.1M282.2 125.9h-1.8v.8h1.8M286.4 126.7h1.9M286.4 125.9h1.9M295.7 126.7h1.3M295.7 125.9h1.3M268.3 140.4h4.8M279.1 140.4h4.8" fill="none" stroke="#000" stroke-width=".19"/>
<!-- layer: FIN -->
<path d="M268.3 139.2h5.1v.4M268.3 139.3h5.1M272.5 126.8h-2.9v.8h-1.2v11.6M272.9 126.7l.1-.9h-3.4v-.4h-2.2v26.7M278.8 139.3h5.1M280.8 126.8h3v12.4M283.9 139.2h-5.1v.4M288.3 125.8h-8l.1 1M288.3 126.8h-3.5v24.4h14.2v-1.5h1.3v-22.1h-1.3v-.8h-3.3M295.7 125.8h3.3v-.4h2.2v26.7" fill="none" stroke="#000" stroke-width=".19"/>
<path d="M268.9 128h2v10.5h-2zM268.9 136.4h2M268.9 134.3h2M268.9 132.2h2M268.9 130.1h2M269 128v10.5M281.6 132.3h2.1M281.6 128.1h2.1v10.4h-2.1zM281.6 136.4h2.1M281.6 134.4h2.1M281.6 130.2h2.1M283.5 128.1v10.4" fill="none" stroke="#000" stroke-width=".19"/>
<!-- layer: ETC -->
<path d="M280.8 125.8l1.9 .8M282.7 125.8v.8h-1.9v-.8h1.9l-1.9 .8M286.4 125.8l1.9 .8M288.3 125.8v.8h-1.9v-.8h1.9l-1.9 .8" fill="none" stroke="#000" stroke-width=".25"/>
<text font-size="17.3" x="24.1" y="35.2">1주차장 옥상층</text>
<text font-size="5.8" x="157.3" y="249.7">주 차 건 물 옥 상 층 평 면 도</text>
<text font-size="3.3" x="381.1" y="35.5">전남대학교병원</text>
<text font-size="2.9" x="206.8" y="255.3">축척=1 : 250</text>
<g font-size="2.4">
<text x="379.6" y="272.1">A</text>
<text x="383.5" y="272.1">1</text>
<text x="387.6" y="272.1">0</text>
<text x="393.5" y="272.1">-</text>
<text x="397.5" y="272.1">0</text>
<text x="401.4" y="272.1">0</text>
<text x="405.5" y="272.1">8</text>
<text x="379.6" y="285.1">A</text>
<text x="383.5" y="285.1">1</text>
<text x="387.6" y="285.1">0</text>
<text x="393.5" y="285.1">-</text>
<text x="397.5" y="285.1">0</text>
<text x="401.4" y="285.1">0</text>
<text x="405.5" y="285.1">8</text>
</g>
<g font-size="2.1">
<text x="378.4" y="212.3">협</text>
<text x="386.1" y="212.3">의</text>
</g>
<g font-size="1.8">
<text x="43.3" y="104.7">1</text>
<text x="51.1" y="104.7">2</text>
<text x="60.6" y="104.7">3</text>
<text x="72.1" y="104.7">4</text>
<text x="80.5" y="104.7">5</text>
<text x="90.5" y="104.7">6</text>
<text x="99.3" y="104.7">7</text>
<text x="109.1" y="104.7">8</text>
<text x="117.8" y="104.7">9</text>
<text x="126.9" y="104.7">10</text>
<text x="136.4" y="104.7">11</text>
<text x="145.2" y="104.7">12</text>
<text x="154.8" y="104.7">13</text>
<text x="165.1" y="104.7">14</text>
<text x="174.8" y="104.7">15</text>
<text x="182.9" y="104.7">16</text>
<text x="193.5" y="104.7">17</text>
<text x="204.5" y="104.7">18</text>
<text x="213.1" y="104.7">19</text>
<text x="221.8" y="104.7">20</text>
<text x="232.6" y="104.7">21</text>
<text x="241.5" y="104.7">22</text>
<text x="251.2" y="104.7">23</text>
<text x="260.6" y="104.7">24</text>
<text x="273.9" y="104.7">예비1</text>
<text x="282.7" y="104.7">예비2</text>
<text x="292.7" y="104.7">예비3</text>
<text x="305.8" y="104.7">25</text>
<text x="316.3" y="104.7">26</text>
<text x="325.7" y="104.7">27</text>
<text x="336.1" y="104.7">28</text>
<text x="343.4" y="104.4">UP</text>
<text x="349.2" y="104.4">DN</text>
<text x="42.8" y="134.1">DN</text>
<text x="118.4" y="133.8">UP</text>
<text x="146.2" y="133.4">29</text>
<text x="156.5" y="133.4">30</text>
<text x="165.8" y="133.4">31</text>
<text x="175.3" y="133.4">32</text>
<text x="185.3" y="133.4">33</text>
<text x="194.8" y="133.4">34</text>
<text x="204.2" y="133.4">35</text>
<text x="213.5" y="133.4">36</text>
<text x="224" y="133.4">37</text>
<text x="232.7" y="133.4">38</text>
<text x="242.7" y="133.4">39</text>
<text x="251.5" y="133.4">40</text>
<text x="261.1" y="133.4">41</text>
<text x="306.5" y="133.4">42</text>
<text x="315.8" y="133.4">43</text>
<text x="324.7" y="133.4">44</text>
<text x="335" y="133.4">45</text>
<text x="72" y="138">승강기</text>
<text x="60.5" y="148.7">UP</text>
<text x="72.5" y="147.1">E P</text>
<text x="121.5" y="160.5">DN</text>
<text x="157.1" y="252.7">A</text>
<text x="159.7" y="252.7">1</text>
</g>
<g font-size="1.7">
<text x="377.9" y="13.8">발 주 처</text>
<text x="377.9" y="44">설계명 PROJECT TITLE</text>
<text x="377.9" y="63.2">설</text>
<text x="382" y="63.2">계</text>
<text x="377.9" y="73.7">검</text>
<text x="382" y="73.7">토</text>
<text x="377.9" y="84.2">책임기술자</text>
<text x="377.9" y="107.4">특기사항 NOTE</text>
<text x="377.9" y="157.8">DESCRIPTION</text>
<text x="377.9" y="156.1">설계변경</text>
<text x="377.9" y="159.7">OF REV.</text>
<text x="388.1" y="156.1">일 자</text>
<text x="388.1" y="157.8">DATE</text>
<text x="393.4" y="156.1">작 성</text>
<text x="393.4" y="157.8">DRAW</text>
<text x="398.5" y="156.1">검 토</text>
<text x="398.5" y="157.8">CHEC</text>
<text x="403.6" y="156.1">승 인</text>
<text x="403.6" y="157.8">APPR</text>
<text x="377.9" y="228.3">도 면 명</text>
<text x="386.6" y="228.3">DAWING TITLE</text>
<text x="377.9" y="242.3">일</text>
<text x="382.5" y="242.3">자</text>
<text x="386.6" y="242.3">DATE</text>
<text x="393.2" y="242.3">축</text>
<text x="397.9" y="242.3">척</text>
<text x="401.9" y="242.3">SCALE</text>
<text x="381.5" y="247.9">.</text>
<text x="383.9" y="247.9">.</text>
<text x="386.3" y="247.9">.</text>
<text x="393.2" y="246.7">A1 :</text>
<text x="393.2" y="250.2">A3 :</text>
<text x="377.9" y="254">화 일 명 FILE NAME</text>
<text x="377.9" y="266.4">도면번호 DRAWING NO.</text>
<text x="377.9" y="278">일련번호 SHEET NO.</text>
</g>
<text font-size="1.6" x="378.8" y="37.8">CHONNAM UNIVERSITY HOSPITAL</text>
<g font-size="1.2">
<text x="273" y="133.8">엘리베이터홀</text>
<text x="292.1" y="139.3">창고</text>
</g>
<g font-size=".9">
<text x="277.1" y="128.8" transform="rotate(180 277.1 128.8)">DN</text>
<text x="292.6" y="128.8" transform="rotate(180 292.6 128.8)">DN</text>
</g>
<g font-size=".4">
<text x="271.4" y="147.1" transform="rotate(180 271.4 147.1)">LS</text>
<text x="281.2" y="147.2" transform="rotate(180 281.2 147.2)">IR</text>
</g>
</svg>
